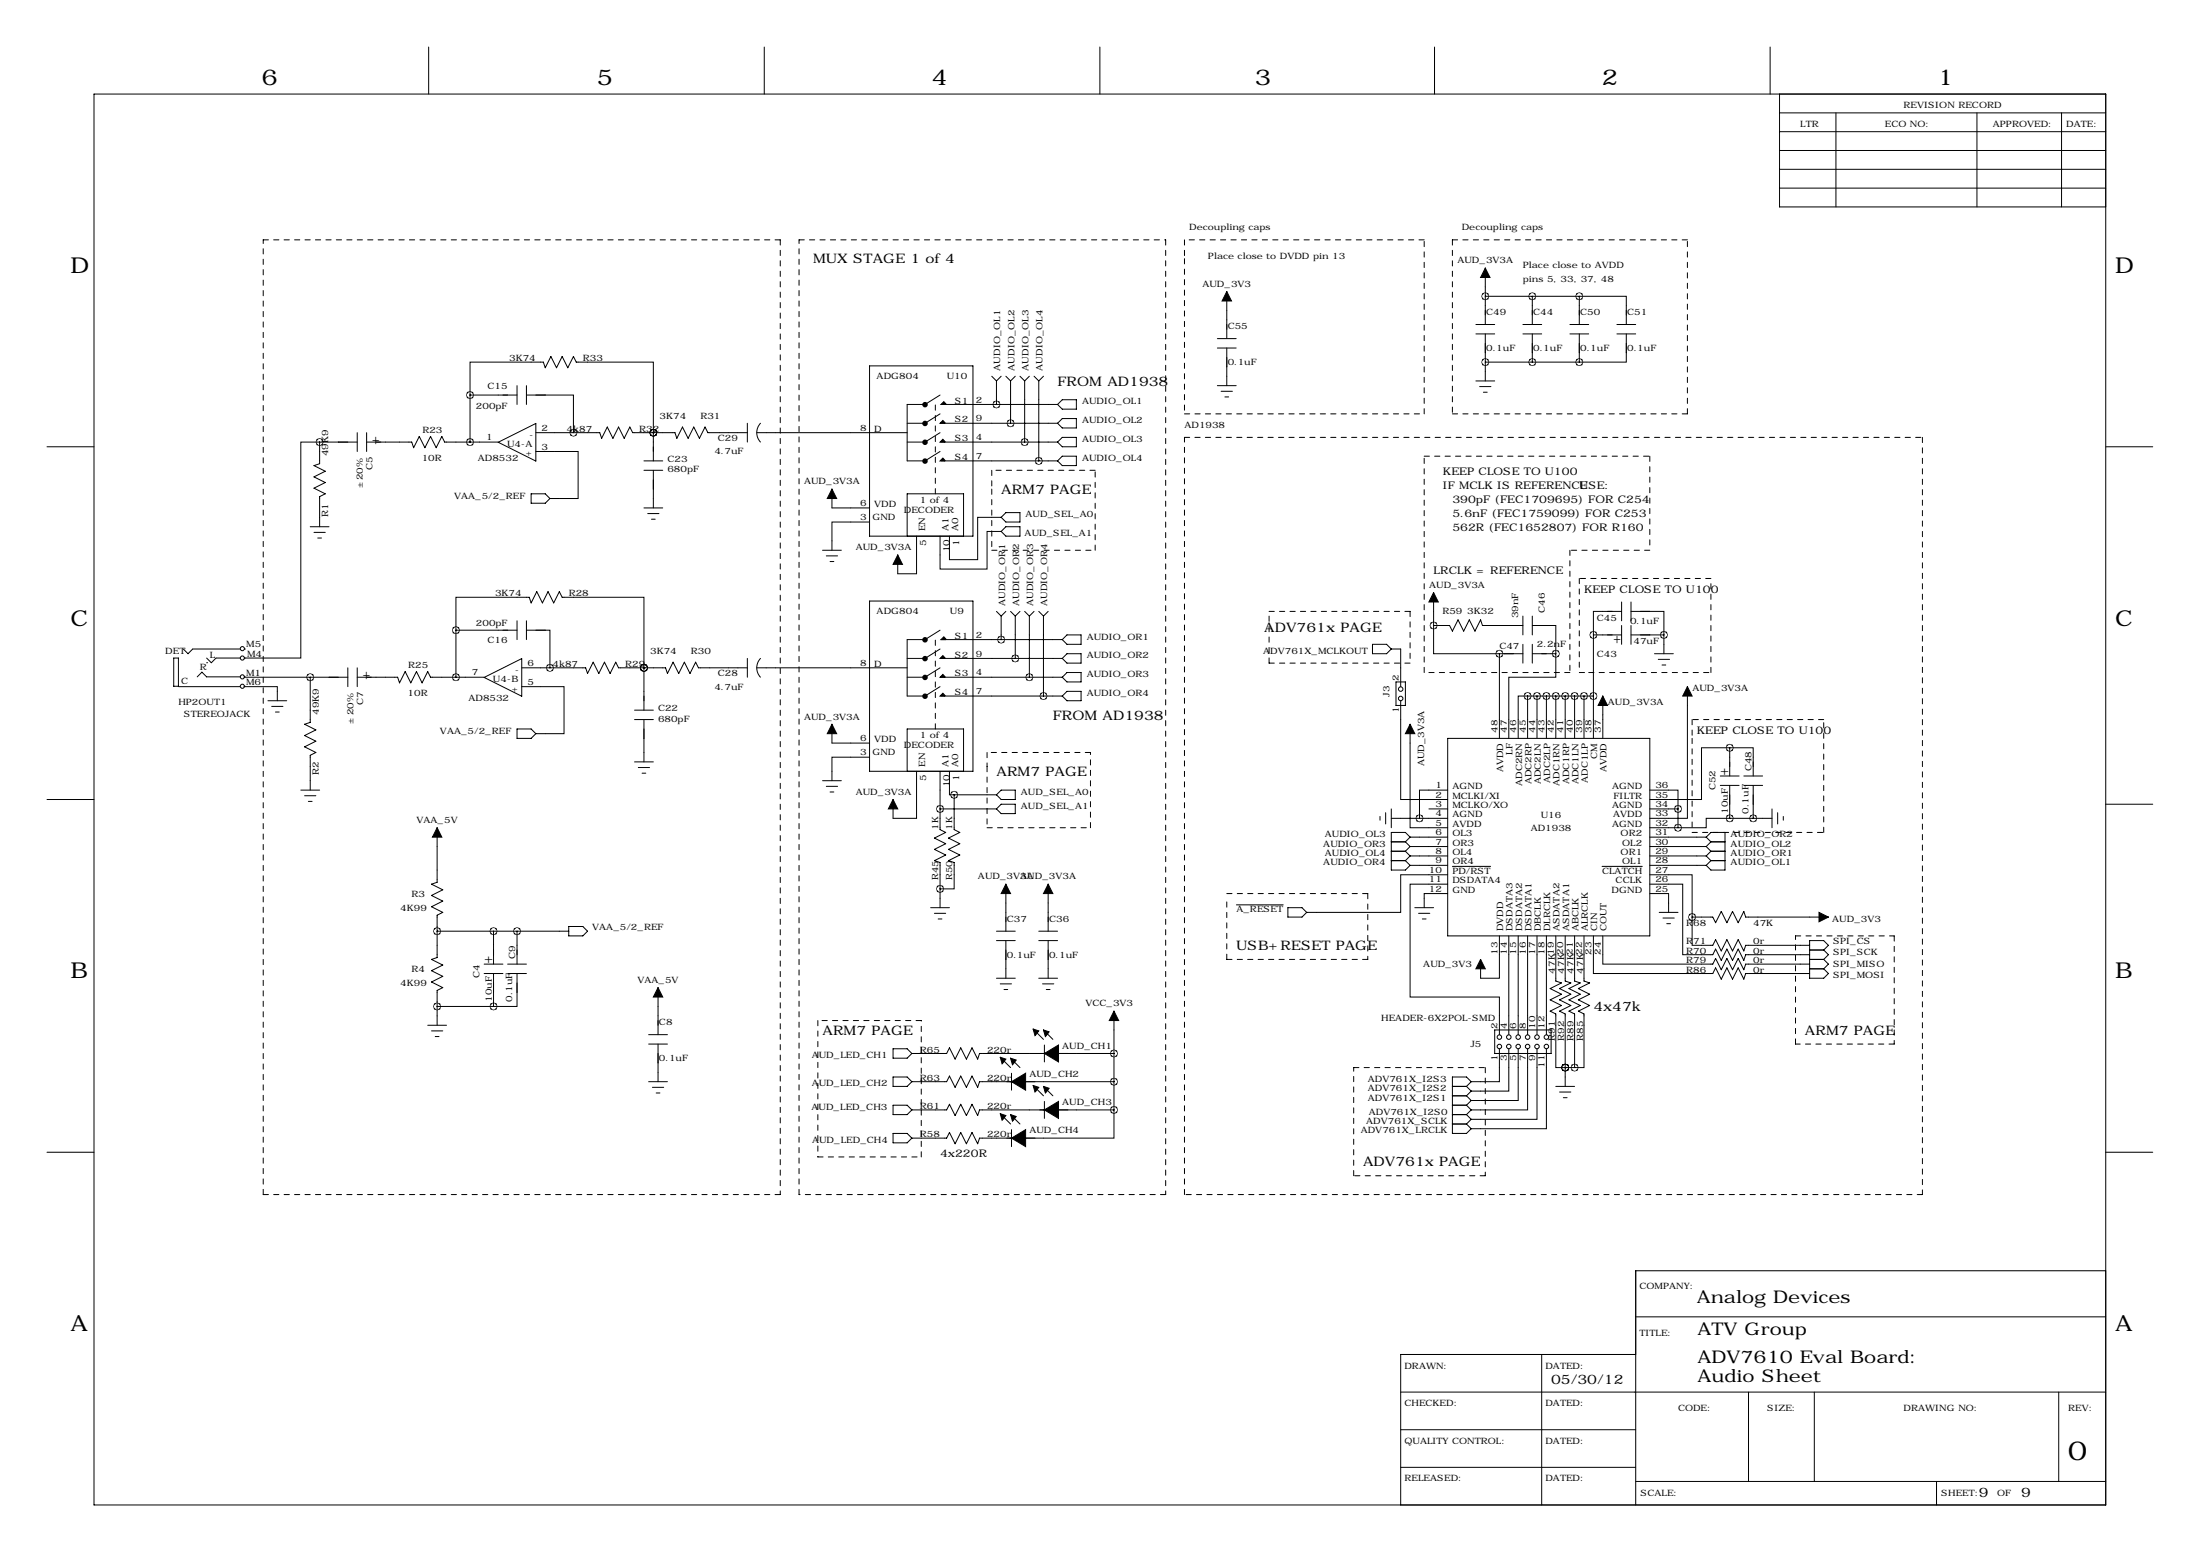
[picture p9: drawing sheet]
<svg xmlns="http://www.w3.org/2000/svg" width="594mm" height="419mm" viewBox="0 0 594 419" stroke-linecap="round" stroke-linejoin="round" font-family="sans-serif">
<g fill="none" stroke="#000" stroke-width=".27">
<path d="M115.8 12.7v12.7M206.5 12.7v12.7M297.2 12.7v12.7M387.6 12.7v12.7M478.3 12.7v12.7M25.4 25.4h543.6v381h-543.6zM480.8 25.4v30.5h88.2M480.8 30.5h88.2M480.8 35.6h88.2M496.1 30.5v25.4M534.2 30.5v25.4M557 30.5v25.4"/>
<path d="M480.8 40.6h88.2M480.8 45.7h88.2M480.8 50.8h88.2M331.5 78.7v12.7M401.3 72.4v15.2M234.9 98.8h28v46h-28zM328.9 91.4h5.1M328.9 94h5.1M331.5 94v10.1M398.8 87.6h5.1M398.8 90.2h5.1M401.3 97.8h25.4"/>
<path d="M401.3 90.2v12.7M401.3 80h25.4M411.5 87.6h5.1M411.5 90.2h5.1M414 80v7.6M414 90.2v7.6M424.2 87.6h5.1M424.2 90.2h5.1M426.7 80h12.7v7.6M426.7 80v7.6M426.7 90.2v7.6M436.9 87.6h5.1"/>
<path d="M436.9 90.2h5.1M439.4 90.2v7.6h-12.7M86.4 119.4h-5.1v58.3h-15.3M86.4 119.4h10.1M86.4 119.4v5.8l-1.6 .5 3.1 1.6-3.1 1.5 3.1 1.5-3.1 1.5 3.1 1.5-1.5 .8v8.1M96.5 116.8v5.1M99.1 119.4h12.2l.5 1.5 1.5-3 1.5 3 1.5-3 1.6 3 1.5-3 .7 1.5h14.5M99.1 116.8v5.1M127 106.7v-8.9h19.8l.5 1.5 1.5-3 1.6 3 1.5-3 1.5 3 1.5-3 .8 1.5h20.8v19M127 106.7h12.7M127 106.7v12.7M134.6 119.4l10.2-5v10.1z"/>
<path d="M139.7 104.1v5.1M142.2 106.7h12.7v10.1M142.2 104.1v5.1M144.8 116.8h17.3l.5 1.6 1.5-3.1 1.5 3.1 1.5-3.1 1.6 3.1 1.5-3.1 .7 1.5h11.5l.5 1.6 1.5-3.1 1.5 3.1 1.6-3.1 1.5 3.1 1.5-3.1 .8 1.5h10.6M176.5 116.8h.1M176.5 116.8v7.7M201.9 114.3v5.1M204.5 116.8h40.6M205.5 114.3a3.7 3.7 0 0 0 0 5.1M245.1 119.4h5.1M245.1 114.3h5.1M250.2 109.2h-5.1v15.3h5.1"/>
<path d="M254 106.7l-4.1 2.5M254 111.8l-4.1 2.5M254 116.8l-4.1 2.6M254.3 119.4h31.5M254.3 109.2h31.5M254.3 114.3h31.5M268 101.6l1.2 1.3M269.2 102.9v6.3M270.5 101.6l-1.3 1.3M271.8 101.6l1.2 1.3M273 102.9v11.4M274.3 101.6l-1.3 1.3"/>
<path d="M275.6 101.6l1.3 1.3M276.9 102.9v16.5M278.1 101.6l-1.2 1.3M279.4 101.6l1.3 1.3M280.7 102.9v21.6M281.9 101.6l-1.2 1.3M287 118.1h3.8v2.5h-3.8l-1.2-1.2zM287 107.9h3.8v2.6h-3.8l-1.2-1.3zM287 113h3.8v2.6h-3.8l-1.2-1.3zM328.9 104.1h5.1M329.9 105.7h3.1M331 107.2h1"/>
<path d="M398.8 102.9h5.1M399.8 104.4h3M400.8 105.9h1M12.7 120.6h12.7M143.5 133.3h3.8l1.3 1.3-1.3 1.3h-3.8zM144.8 121.9h11.4v12.7h-7.6M174 124.5h5.1M174 127h5.1M174 137.2h5.1M175 138.7h3.1M176.5 127v10.2M224.8 132.1v5.1h10.1"/>
<path d="M254 121.9l-4.1 2.6M254.3 124.5h31.5M270.5 139.7h-6.3v11.4h-7.7v-6.3M270.5 139.7l1.3-1.3h3.8v2.6h-3.8zM285.8 124.5l1.2-1.3h3.8v2.5h-3.8zM569 120.6h12.7M83.8 142.2h5.1M84.8 143.8h3.1M85.9 145.3h1M176 140.2h1M222.2 148.6h5.1M223.3 150.1h3"/>
<path d="M224.3 151.6h1M234.9 141h-10.1v7.6M245.1 144.8v-11.5h15.2v11.5M247.6 144.8v10.1h-5v-5M270.5 143.5h-3.8v10.2h-12.7v-8.9M270.5 143.5l1.3-1.3h3.8v2.6h-3.8zM46.9 177.7h1.3v7.6h-1.3zM49.5 175.3l1.3 1.2 1.3-1.2h12.7M55.8 179h.1M55.8 177.7l1.3 1.3 1.3-1.3h6.6M66 177.7h.1M66 175.3h.1"/>
<path d="M123.2 170.2v-8.9h19.8l.5 1.5 1.5-3 1.6 3 1.5-3 1.5 3 1.5-3 .8 1.5h22.1v19M123.2 170.2h16.5M123.2 170.2v12.7M139.7 167.6v5.1M142.2 170.2h6.4v10.1M142.2 167.6v5.1M201.9 177.8v5.1M205.5 177.8a3.7 3.7 0 0 0 0 5.1M234.9 162.3h28v46h-28zM245.1 177.8h5.1M250.2 172.7h-5.1v15.3h5.1M254 170.2l-4.1 2.5"/>
<path d="M254 175.3l-4.1 2.5M254.3 172.7h32.7M254.3 177.8h32.7M269.2 165.1l1.3 1.3M270.5 166.4v6.3M271.8 165.1l-1.3 1.3M273 165.1l1.3 1.3M274.3 166.4v11.4M275.6 165.1l-1.3 1.3M276.9 165.1l1.2 1.3M278.1 166.4v16.5M279.4 165.1l-1.3 1.3"/>
<path d="M280.7 165.1l1.2 1.3M281.9 166.4v21.6M283.2 165.1l-1.3 1.3M287 177.8l1.3-1.3h3.8v2.6h-3.8zM287 172.7l1.3-1.3h3.8v2.6h-3.8zM370.8 174h3.8l1.3 1.3-1.3 1.2h-3.8zM375.9 175.3h2.6v10.1M387.3 168.9v7.6h17.8M387.3 168.9h4.4l.7 1.5 1.6-3 1.5 3 1.5-3 1.5 3 1.5-3 .6 1.5h10.9M387.3 160v8.9M405.1 176.5v22.9M405.1 176.5h6.4"/>
<path d="M411.5 166.4v5M411.5 174v5.1M414 168.9h6.4v7.6M414 166.4v5M414 174v5.1M414 176.5h6.4M420.4 176.5v6.4h-12.7v16.5M430.5 171.4v28M430.5 171.4h7.6M438.1 165.1h-7.6v6.3M438.1 162.6v5M438.1 168.9v5.1"/>
<path d="M440.7 165.1h8.9v6.3M440.7 171.4h8.9M440.7 162.6v5M440.7 168.9v5.1M447 176.5h5.1M448.1 178.1h3M449.1 179.6h1M449.6 171.4v5.1M48.3 185.4h16.5M53.3 182.8l1.3-1.3 1.2 1.3h9.2M66 182.8h.1M66 185.3h.1"/>
<path d="M66 185.3l8.9 .1v3.8M66 182.8l17.8 .1M72.4 189.2h5.1M73.4 190.8h3.1M74.4 192.3h1M83.8 182.9h10.2M83.8 182.9v12.2l-1.5 .5 3 1.5-3 1.5 3 1.6-3 1.5 3 1.5-1.5 .8v9.4M94 180.3v5.1M96.5 182.9h10.9l.5 1.5 1.6-3 1.5 3 1.5-3 1.5 3 1.6-3 .7 1.5h14.5M96.5 180.3v5.1M130.8 182.9l10.2-5v10.1zM139.7 196.8h3.8l1.3 1.3-1.3 1.3h-3.8z"/>
<path d="M141 185.4h11.4v12.7h-7.6M141 180.3h17.2l.5 1.6 1.6-3.1 1.5 3.1 1.5-3.1 1.5 3.1 1.6-3.1 .7 1.5h12.7l.5 1.6 1.6-3.1 1.5 3.1 1.5-3.1 1.5 3.1 1.6-3.1 .7 1.5h13.2M171.4 191.8h5.1M171.4 194.3h5.1M174 180.3h.1M174 180.3v11.5M174 194.3v11.4M204.5 180.3h40.6M224.8 195.6v5.1h10.1M245.1 182.9h5.1M254 180.3l-4.1 2.6M254 185.4l-4.1 2.6"/>
<path d="M254.3 182.9h32.7M254.3 188h32.7M287 188l1.3-1.3h3.8v2.5h-3.8zM288.3 181.6h3.8v2.5h-3.8l-1.3-1.2zM377.2 184.1h2.5v6.4h-2.5zM378.5 189.2v26.7h12.7M381 195.6v27.9h10.2M391.2 199.4h54.6v53.3h-54.6zM412.7 188h-2.5v11.4M412.7 188v11.4M412.7 188h17.8M415.3 188v11.4"/>
<path d="M417.8 188v11.4M420.4 188v11.4M422.9 188v11.4M425.4 188v11.4M428 188v11.4M433.1 188v11.4M455.9 185.4v35.6h-10.1M12.7 215.9h12.7M81.3 213.4h5.1M82.3 214.9h3M83.3 216.4h1M171.4 205.7h5.1"/>
<path d="M172.5 207.3h3M173.5 208.8h1M222.2 210.8h5.1M223.3 212.3h3M224.3 213.9h1M234.9 204.5h-10.1v6.3M245.1 208.3v-11.5h15.2v11.5M247.6 208.3v12.7h-6.3v-5.1M254 218.4h15.2M254 208.3v15.7l1.5 .8-3 1.5 3 1.5-3 1.6 3 1.5-3 1.5 1.5 .5v12.2M256.5 208.3v6.3h1.3M257.8 214.6v9.4l1.5 .8-3 1.5 3 1.5-3 1.6 3 1.5-3 1.5 1.5 .5v7.1h-3.8"/>
<path d="M257.8 214.6h11.4M270.5 217.2h3.8v2.5h-3.8l-1.3-1.3zM270.5 213.4h3.8v2.5h-3.8l-1.3-1.3zM374.4 219.5v3M375.9 218.4v5.1M386.1 218.4h5.1M391.2 213.4h-7.7v7.6M445.8 213.4h7.6v5M445.8 218.4h7.6M453.4 218.4v5.1M464.8 209.5h5.1M464.8 212.1h5.1"/>
<path d="M467.4 201.9h6.3v7.6M467.4 201.9h-7.7v14h-13.9M467.4 201.9v7.6M467.4 212.1v8.9M471.2 209.5h5M471.2 212.1h5M473.7 212.1v8.9M478.8 218.4v5.1M480.3 219.5v3M569 217.2h12.7M118.1 223.5v14.8l-1.5 .5 3 1.5-3 1.5 3 1.5-3 1.6 3 1.5-1.5 .7v11.5l-1.5 .5 3 1.5-3 1.5 3 1.6-3 1.5 3 1.5-1.5 .8v9.4M271.8 238.8v12.7"/>
<path d="M283.2 238.8v12.7M372.9 220.5v1M375.9 221h15.3M375.9 227.3h3.8M375.9 229.9h3.8M375.9 232.4h3.8M379.7 227.3l1.3 1.3M379.7 229.9l1.3 1.2M379.7 232.4l1.3 1.3M381 226.1h10.2M381 228.6h10.2M381 231.1h10.2"/>
<path d="M381 233.7h10.2M381 226.1l-1.3-1.3h-3.8v10.1h3.8l1.3-1.2M381 226.1l-1.3 1.2M381 228.6l-1.3 1.3M381 231.1l-1.3 1.3M391.2 236.2h-12.7v10.2h-25.4M391.2 238.8h-10.2v30.4h24.1v10.2M392.4 234h10.4M432.9 234h10.8M445.8 236.2h11.4v11.4M445.8 238.8h8.9v19h8.1l.7-1.5 1.6 3 1.5-3 1.5 3 1.5-3 1.6 3 .5-1.5h17.2M445.8 223.5h7.6"/>
<path d="M445.8 226.1h15.2M445.8 228.6h15.2M445.8 231.1h15.2M445.8 233.7h15.2M461 226.1l1.3 1.2M461 226.1l1.3-1.3h3.8v10.1h-3.8l-1.3-1.2M461 228.6l1.3 1.3M461 231.1l1.3 1.3M462.3 227.3h3.8M462.3 229.9h3.8M462.3 227.3l-1.3 1.3M462.3 232.4h3.8"/>
<path d="M462.3 229.9l-1.3 1.2M462.3 232.4l-1.3 1.3M467.4 221h-6.4v2.5h-7.6M467.4 221h11.4M481.8 220.5v1M118.1 251.5h35.6M133.3 251.5v8.9M139.7 251.5v8.9M153.7 250.2h3.8l1.2 1.3-1.2 1.2h-3.8zM251.5 245.1h5M252.5 246.6h3M253.5 248.2h1"/>
<path d="M269.2 251.5h5.1M269.2 254h5.1M271.8 254v10.2M280.7 251.5h5.1M280.7 254h5.1M283.2 254v10.2M334.1 244.3h12.6M348 245.1h3.8l1.3 1.3-1.3 1.2h-3.8zM382.3 245.1h5M383.3 246.6h3M384.3 248.2h1M391.2 241.3h-6.4v3.8"/>
<path d="M405.1 252.7v11.5h-5.1v-5.1M407.7 252.7v26.7M410.2 252.7v26.7M412.7 252.7v26.7M415.3 252.7v26.7M417.8 252.7v26.7M420.4 252.7v12.2l1.5 .5-3.1 1.6 3.1 1.5-3.1 1.5 3.1 1.5-3.1 1.5 1.6 .8v14.5h2.5M422.9 252.7v12.2l1.5 .5-3 1.6 3 1.5-3 1.5 3 1.5-3 1.5 1.5 .8v19.6M425.4 252.7v12.2l1.6 .5-3.1 1.6 3.1 1.5-3.1 1.5 3.1 1.5-3.1 1.5 1.5 .8v14.5M428 252.7v12.2l1.5 .5-3 1.6 3 1.5-3 1.5 3 1.5-3 1.5 1.5 .8v14.5h-2.6M430.5 252.7v10.2h32.3l.7-1.5 1.6 3 1.5-3 1.5 3 1.5-3 1.6 3 .5-1.5h17.2M433.1 252.7v7.7h29.7l.7-1.6 1.6 3.1 1.5-3.1 1.5 3.1 1.5-3.1 1.6 3.1 .5-1.5h17.2"/>
<path d="M445.8 241.3h5v5.1M448.3 246.4h5.1M449.3 247.9h3.1M450.3 249.4h1.1M457.2 247.6v7.7h5.6l.7-1.6 1.6 3.1 1.5-3.1 1.5 3.1 1.5-3.1 1.6 3.1 .5-1.5h17.2M457.2 247.6h5.6l.7 1.6 1.6-3.1 1.5 3.1 1.5-3.1 1.5 3.1 1.6-3.1 .5 1.5h22.3M488.9 259.1h3.9M488.9 256.5h3.9M492.8 256.5l1.2-1.2-1.2-1.3h-3.9v10.2h3.9l1.2-1.3-1.2-1.3M492.8 259.1l1.2 1.3-1.2 1.2M492.8 256.5l1.2 1.3-1.2 1.3M115.6 276.9h5"/>
<path d="M116.6 278.4h3M117.6 279.9h1M118.1 271.8h15.2M130.8 262.9h5.1M130.8 260.4h5.1M133.3 262.9v8.9M137.2 262.9h5M137.2 260.4h5M139.7 262.9v8.9h-6.4M175.3 279.4h5M177.8 266.7v12.7M269.2 264.2h5.1"/>
<path d="M270.3 265.7h3M271.3 267.2h1M279.4 278.1l2.5 2.6M280.7 264.2h5.1M281.7 265.7h3M281.9 278.1l2.6 2.6M282.7 267.2h1M301 273v26.7M403.9 278.1h15.2v6.4h-15.2zM488.9 261.6h3.9M175.3 292.1h5M175.3 281.9h5"/>
<path d="M176.3 293.6h3M177.3 295.1h1M177.8 281.9v10.2M241.3 298.4h3.8l1.3 1.3-1.3 1.3h-3.8zM241.3 290.8h3.8l1.3 1.3-1.3 1.3h-3.8zM241.3 283.2h3.8l1.3 1.3-1.3 1.3h-3.8zM246.4 284.5h9.4l.7-1.5 1.6 3 1.5-3 1.5 3 1.5-3 1.6 3 .5-1.5h36.3M246.4 292.1h9.4l.7-1.5 1.6 3 1.5-3 1.5 3 1.5-3 1.6 3 .5-1.5h36.3M246.4 299.7h9.4l.7-1.5 1.6 3 1.5-3 1.5 3 1.5-3 1.6 3 .5-1.5h36.3M270.5 285.8l2.5 2.5M273 285.8l2.6 2.5M273.3 289.8v4.6"/>
<path d="M279.4 293.4l2.5 2.5M281.9 293.4l2.6 2.5M282.2 282.2v4.6M282.2 297.4v4.6M301 299.7v7.6h-36.3l-.5 1.6-1.6-3.1-1.5 3.1-1.5-3.1-1.5 3.1-1.6-3.1-.7 1.5h-9.4M392.4 298.4h3.8M392.4 293.4h3.8M392.4 295.9h3.8M396.2 298.4l1.3 1.3M396.2 295.9l1.3 1.3M396.2 293.4l1.3 1.2M397.5 299.7l-1.3 1.3"/>
<path d="M397.5 292.1l-1.3-1.3h-3.8v15.3h3.8l1.3-1.3M397.5 292.1l-1.3 1.3M397.5 294.6l-1.3 1.3M397.5 297.2l-1.3 1.2M405.1 283.2v8.9h-7.6M407.7 283.2v11.4h-10.2M410.2 283.2v14h-12.7M412.7 283.2v16.5h-15.2M415.3 283.2v19.1h-17.8M417.8 283.2v21.6h-20.3M420.4 293.4h5M421.4 294.9h3"/>
<path d="M422.4 296.4h1M422.9 288.3h.1M422.9 288.3h2.5M12.7 311.1h12.7M241.3 306.1h3.8l1.3 1.2-1.3 1.3h-3.8zM270.5 301l2.5 2.5M273 301l2.6 2.5M273.3 305.1v4.5M392.4 301h3.8M392.4 303.5h3.8M396.2 301l1.3 1.3M396.2 303.5l1.3 1.3"/>
<path d="M397.5 302.3l-1.3 1.2M569 311.1h12.7M442 355.6h127M569 343.2h-127v63.2M378.5 375.9h190.5M416.6 365.8v40.6M442 365.8h-63.5v40.6M472.4 375.9v24.1M490.2 375.9v24.1M556.3 375.9v24.1M378.5 386.1h63.5M378.5 396.2h63.5"/>
<path d="M442 400h127M523.2 400v6.4"/>
<circle cx="65.5" cy="175.2" r=".56"/>
<circle cx="65.5" cy="177.7" r=".56"/>
<circle cx="65.5" cy="182.8" r=".56"/>
<circle cx="65.5" cy="185.3" r=".56"/>
<circle cx="378.5" cy="188.6" r=".61"/>
<circle cx="378.5" cy="186.1" r=".61"/>
<circle cx="405.1" cy="282.6" r=".61"/>
<circle cx="405.1" cy="280.1" r=".61"/>
<circle cx="407.7" cy="282.6" r=".61"/>
<circle cx="407.7" cy="280.1" r=".61"/>
<circle cx="410.2" cy="282.6" r=".61"/>
<circle cx="410.2" cy="280.1" r=".61"/>
<circle cx="412.7" cy="282.6" r=".61"/>
<circle cx="412.7" cy="280.1" r=".61"/>
<circle cx="415.3" cy="282.6" r=".61"/>
<circle cx="415.3" cy="280.1" r=".61"/>
<circle cx="417.8" cy="282.6" r=".61"/>
<circle cx="417.8" cy="280.1" r=".61"/>
</g>
<g fill="none" stroke="#000" stroke-width=".27" stroke-dasharray="1.4 1.4">
<path d="M71.1 64.8h139.7M210.8 64.8v257.8M215.9 64.8h99.1M315 64.8v257.8M320 69.9v41.9M320 64.8v5.1M384.8 64.8h-64.8M392.4 64.8v47M455.9 64.8h-63.5M320 111.8h64.8M320 118.1h199.4M384.8 111.8v-47"/>
<path d="M392.4 111.8h63.5M455.9 111.8v-47M519.4 118.1v204.5M252.7 133.3v-24.1M268 132.1v16.5M268 127v5.1M295.9 127h-27.9M384.8 123.2h61M445.8 123.2v25.4M268 148.6h27.9M295.9 148.6v-21.6M424.2 148.6v33"/>
<path d="M426.7 156.2v25.4M445.8 148.6h-21.6M462.3 156.2h-35.6M342.9 179.1v-14M342.9 165.1h38.1M381 179.1h-38.1M381 165.1v14M252.7 196.8v-24.1M384.8 181.6v-58.4M424.2 181.6h-39.4M426.7 181.6h2.6M429.3 181.6h33"/>
<path d="M457.2 199.4v25.4M457.2 194.3v5.1M462.3 181.6v-25.4M492.8 194.3h-35.6M266.7 207v16.5M266.7 203.2v3.8M294.6 203.2h-27.9M266.7 223.5h27.9M294.6 223.5v-20.3M457.2 224.8h35.6M492.8 224.8v-30.5M331.5 241.3h38.1"/>
<path d="M331.5 259.1v-16.5M369.6 241.3v17.8M369.6 259.1h-38.1M485.1 252.7h26.7M511.8 252.7v29.2M221 275.6v36.8M248.9 275.6h-27.9M365.8 288.3h35.5M401.3 288.3v29.2M485.1 281.9v-29.2M511.8 281.9h-26.7M221 312.4h27.9"/>
<path d="M248.9 312.4v-36.8M365.8 317.5v-29.2M401.3 317.5h-35.5M71.1 322.6v-257.8M210.8 322.6h-139.7M215.9 322.6v-257.8M315 322.6h-99.1M320 322.6v-204.5M519.4 322.6h-199.4"/>
</g>
<g fill="none" stroke="#000" stroke-width=".76">
<circle cx="249.9" cy="114.4" r=".36"/>
<circle cx="249.9" cy="109.3" r=".36"/>
<circle cx="249.9" cy="119.4" r=".36"/>
<circle cx="249.9" cy="124.5" r=".36"/>
<circle cx="249.9" cy="177.9" r=".36"/>
<circle cx="249.9" cy="172.8" r=".36"/>
<circle cx="249.9" cy="188" r=".36"/>
<circle cx="249.9" cy="182.9" r=".36"/>
</g>
<g fill="#000" stroke="#000" stroke-width=".27">
<path d="M331.5 78.7l1.2 2.6h-2.5zM401.3 72.4l1.3 2.5h-2.6zM254 114.3l.8-.8 .6 .7zM254.8 118.6l.6 .7-1.4 .1zM254.3 109.2l.7-.7 .6 .6zM224.8 132.1l1.3 2.5h-2.6zM254 124.5l.8-.8 .6 .7zM242.6 149.9l1.2 2.5h-2.5zM254 177.8l.8-.8 .6 .7zM254.3 172.7l.7-.7 .6 .6zM387.3 160l1.3 2.6h-2.5zM224.8 195.6l1.3 2.5h-2.6z"/>
<path d="M254.8 182.1l.6 .7-1.4 .1zM254 188l.8-.8 .6 .7zM381 195.6l1.3 2.5h-2.6zM433.1 188l1.2 2.5h-2.5zM455.9 185.4l1.3 2.6h-2.5zM241.3 215.9l1.3 2.5h-2.6zM118.1 223.5l1.3 2.6h-2.6zM271.8 238.8l1.2 2.5h-2.5zM283.2 238.8l1.3 2.5h-2.6zM400 259.1l1.3 2.5h-2.5zM491.5 246.4l2.5 1.2-2.5 1.3zM177.8 266.7l1.3 2.5h-2.6z"/>
<path d="M279.1 277.9l1.6 .5-1 1.3zM281.9 278.1l1.6 .5-1.1 1.3zM301 273l1.3 2.6h-2.6zM270.3 285.5l1.5 .5-1 1.3zM273 285.8l1.6 .5-1 1.2zM273.3 292.1h3.8v2.3zM273.3 292.1l3.8-2.3v2.3zM279.1 293.1l1.6 .5-1 1.3zM281.9 293.4l1.6 .5-1.1 1.2zM282.2 284.5h3.8v2.3zM282.2 284.5l3.8-2.3v2.3zM282.2 299.7h3.8v2.3z"/>
<path d="M282.2 299.7l3.8-2.3v2.3zM270.3 300.7l1.5 .5-1 1.3zM273 301l1.6 .5-1 1.3zM273.3 307.3h3.8v2.3zM273.3 307.3l3.8-2.2v2.2z"/>
</g>
<path d="M126.9 119.4a.1 .1 0 0 0 .2 0 .1 .1 0 0 0-.2 0zM86.3 119.4a.07 .07 0 0 0 .1 0 .07 .07 0 0 0-.1 0zM83.8 182.9a.07 .07 0 0 0 .1 0 .07 .07 0 0 0-.1 0zM383.5 221a.07 .07 0 0 0 .1 0 .07 .07 0 0 0-.1 0zM425.4 188a.07 .07 0 0 0 .1 0 .07 .07 0 0 0-.1 0zM422.8 188a.1 .1 0 0 0 .2 0 .1 .1 0 0 0-.2 0zM420.3 188a.07 .07 0 0 0 .1 0 .07 .07 0 0 0-.1 0zM417.8 188a.07 .07 0 0 0 .1 0 .07 .07 0 0 0-.1 0zM415.2 188a.1 .1 0 0 0 .2 0 .1 .1 0 0 0-.2 0zM412.7 188a.07 .07 0 0 0 .1 0 .07 .07 0 0 0-.1 0zM422.8 288.3a.1 .1 0 0 0 .2 0 .1 .1 0 0 0-.2 0zM425.4 288.3a.07 .07 0 0 0 .1 0 .07 .07 0 0 0-.1 0zM422.8 288.3a.1 .1 0 0 0 .2 0 .1 .1 0 0 0-.2 0zM457.1 247.6a.1 .1 0 0 0 .2 0 .1 .1 0 0 0-.2 0zM467.3 201.9a.07 .07 0 0 0 .1 0 .07 .07 0 0 0-.1 0zM453.3 218.4a.1 .1 0 0 0 .2 0 .1 .1 0 0 0-.2 0zM453.3 223.5a.1 .1 0 0 0 .2 0 .1 .1 0 0 0-.2 0zM467.3 221a.07 .07 0 0 0 .1 0 .07 .07 0 0 0-.1 0zM473.6 221a.1 .1 0 0 0 .2 0 .1 .1 0 0 0-.2 0zM449.5 171.4a.07 .07 0 0 0 .1 0 .07 .07 0 0 0-.1 0zM430.5 171.4a.07 .07 0 0 0 .1 0 .07 .07 0 0 0-.1 0zM420.3 176.5a.07 .07 0 0 0 .1 0 .07 .07 0 0 0-.1 0zM387.3 168.9a.07 .07 0 0 0 .1 0 .07 .07 0 0 0-.1 0zM405.1 176.5a.07 .07 0 0 0 .1 0 .07 .07 0 0 0-.1 0zM427.9 188a.1 .1 0 0 0 .2 0 .1 .1 0 0 0-.2 0zM430.5 188a.07 .07 0 0 0 .1 0 .07 .07 0 0 0-.1 0zM176.5 116.8a.07 .07 0 0 0 .1 0 .07 .07 0 0 0-.1 0zM154.9 116.8a.07 .07 0 0 0 .1 0 .07 .07 0 0 0-.1 0zM126.9 106.7a.1 .1 0 0 0 .2 0 .1 .1 0 0 0-.2 0zM118 271.8a.1 .1 0 0 0 .2 0 .1 .1 0 0 0-.2 0zM133.3 271.8a.07 .07 0 0 0 .1 0 .07 .07 0 0 0-.1 0zM118 251.5a.1 .1 0 0 0 .2 0 .1 .1 0 0 0-.2 0zM133.3 251.5a.07 .07 0 0 0 .1 0 .07 .07 0 0 0-.1 0zM139.6 251.5a.1 .1 0 0 0 .2 0 .1 .1 0 0 0-.2 0zM123.1 182.9a.1 .1 0 0 0 .2 0 .1 .1 0 0 0-.2 0zM173.9 180.3a.1 .1 0 0 0 .2 0 .1 .1 0 0 0-.2 0zM148.5 180.3a.1 .1 0 0 0 .2 0 .1 .1 0 0 0-.2 0zM123.1 170.2a.1 .1 0 0 0 .2 0 .1 .1 0 0 0-.2 0zM173.9 180.3a.1 .1 0 0 0 .2 0 .1 .1 0 0 0-.2 0zM401.3 80a.07 .07 0 0 0 .1 0 .07 .07 0 0 0-.1 0zM426.7 80a.07 .07 0 0 0 .1 0 .07 .07 0 0 0-.1 0zM414 80a.07 .07 0 0 0 .1 0 .07 .07 0 0 0-.1 0zM426.7 97.8a.07 .07 0 0 0 .1 0 .07 .07 0 0 0-.1 0zM414 97.8a.07 .07 0 0 0 .1 0 .07 .07 0 0 0-.1 0zM401.3 97.8a.07 .07 0 0 0 .1 0 .07 .07 0 0 0-.1 0zM176.5 116.8a.07 .07 0 0 0 .1 0 .07 .07 0 0 0-.1 0zM253.9 218.4a.1 .1 0 0 0 .2 0 .1 .1 0 0 0-.2 0zM257.7 214.6a.1 .1 0 0 0 .2 0 .1 .1 0 0 0-.2 0zM253.9 240a.1 .1 0 0 0 .2 0 .1 .1 0 0 0-.2 0zM300.9 299.7a.1 .1 0 0 0 .2 0 .1 .1 0 0 0-.2 0zM300.9 292.1a.1 .1 0 0 0 .2 0 .1 .1 0 0 0-.2 0zM300.9 284.5a.1 .1 0 0 0 .2 0 .1 .1 0 0 0-.2 0zM270.4 172.7a.1 .1 0 0 0 .2 0 .1 .1 0 0 0-.2 0zM274.3 177.8a.07 .07 0 0 0 .1 0 .07 .07 0 0 0-.1 0zM278.1 182.9a.07 .07 0 0 0 .1 0 .07 .07 0 0 0-.1 0zM281.9 188a.07 .07 0 0 0 .1 0 .07 .07 0 0 0-.1 0zM269.2 109.2a.07 .07 0 0 0 .1 0 .07 .07 0 0 0-.1 0zM273 114.3a.07 .07 0 0 0 .1 0 .07 .07 0 0 0-.1 0zM276.8 119.4a.07 .07 0 0 0 .1 0 .07 .07 0 0 0-.1 0zM280.6 124.5a.07 .07 0 0 0 .1 0 .07 .07 0 0 0-.1 0z" fill="#000" stroke="#000" stroke-width="1.9"/>
<text font-size="7.1" x="558.7" y="394.3">0</text>
<g font-size="5.9">
<text x="70.6" y="22.9">6</text>
<text x="161.3" y="22.9">5</text>
<text x="251.7" y="22.9">4</text>
<text x="339.1" y="22.9">3</text>
<text x="432.8" y="22.9">2</text>
<text x="523.5" y="22.9">1</text>
<text x="19" y="73.7">D</text>
<text x="571.5" y="73.7">D</text>
<text x="19" y="168.9">C</text>
<text x="571.5" y="168.9">C</text>
<text x="19" y="264.2">B</text>
<text x="571.5" y="264.2">B</text>
<text x="19" y="359.4">A</text>
<text x="571.5" y="359.4">A</text>
</g>
<g font-size="4.7">
<text x="458.5" y="351.8">Analog Devices</text>
<text x="458.6" y="360.5">ATV Group</text>
<text x="458.6" y="368.1">ADV7610 Eval Board:</text>
<text x="458.6" y="373.2">Audio Sheet</text>
</g>
<g font-size="3.6">
<text x="219.7" y="71.1">MUX STAGE 1 of 4</text>
<text x="285.8" y="104.1">FROM AD1938</text>
<text x="102.4" y="120.1" transform="rotate(-90 102.4 120.1)">+</text>
<text x="270.5" y="133.4">ARM7 PAGE</text>
<text x="341.6" y="170.8">ADV761x PAGE</text>
<text x="437.9" y="174" transform="rotate(-90 437.9 174)">+</text>
<text x="99.9" y="183.6" transform="rotate(-90 99.9 183.6)">+</text>
<text x="284.5" y="194.3">FROM AD1938</text>
<text x="269.2" y="209.5">ARM7 PAGE</text>
<text x="464.8" y="209.3">+</text>
<text x="334" y="256.5">USB+RESET PAGE</text>
<text x="130.8" y="260.1">+</text>
<text x="430.5" y="273">4x47k</text>
<text x="222.3" y="279.4">ARM7 PAGE</text>
<text x="487.7" y="279.4">ARM7 PAGE</text>
<text x="368.3" y="315">ADV761x PAGE</text>
<text x="419.1" y="373.7">05/30/12</text>
<text x="534.7" y="404.1">9</text>
<text x="546.1" y="404.1">9</text>
</g>
<g font-size="2.8">
<text x="389.9" y="128.3">KEEP CLOSE TO U100</text>
<text x="389.9" y="132.1">IF MCLK IS REFERENCE</text>
<text x="392.4" y="135.9">390pF (FEC1709695) FOR C254</text>
<text x="426.7" y="132.1">USE:</text>
<text x="392.4" y="139.7">5.6nF (FEC1759099) FOR C253</text>
<text x="392.4" y="143.5">562R (FEC1652807) FOR R160</text>
<text x="387.4" y="154.9">LRCLK = REFERENCE</text>
<text x="428" y="160">KEEP CLOSE TO U100</text>
<text x="458.5" y="198.1">KEEP CLOSE TO U100</text>
<text x="254" y="312.4">4x220R</text>
</g>
<g font-size="2.4">
<text x="514.4" y="29.2">REVISION RECORD</text>
<text x="486.4" y="34.3">LTR</text>
<text x="509.3" y="34.3">ECO NO:</text>
<text x="538.5" y="34.3">APPROVED:</text>
<text x="558.3" y="34.3">DATE:</text>
<text x="321.3" y="62.2">Decoupling caps</text>
<text x="395" y="62.2">Decoupling caps</text>
<text x="326.4" y="69.9">Place close to DVDD pin 13</text>
<text x="393.8" y="71.1">AUD_3V3A</text>
<text x="324.9" y="77.5">AUD_3V3</text>
<text x="411.5" y="72.4">Place close to AVDD</text>
<text x="411.5" y="76.2">pins 5, 33, 37, 48</text>
<text x="331.7" y="88.9">C55</text>
<text x="401.6" y="85.1">C49</text>
<text x="414.3" y="85.1">C44</text>
<text x="427" y="85.1">C50</text>
<text x="439.7" y="85.1">C51</text>
<text x="401.6" y="94.8">0.1uF</text>
<text x="414.3" y="94.8">0.1uF</text>
<text x="427" y="94.8">0.1uF</text>
<text x="439.7" y="94.8">0.1uF</text>
<text x="137.6" y="97.5">3K74</text>
<text x="157.5" y="97.5">R33</text>
<text x="270.3" y="100.1" transform="rotate(-90 270.3 100.1)">AUDIO_OL1</text>
<text x="274.1" y="100.1" transform="rotate(-90 274.1 100.1)">AUDIO_OL2</text>
<text x="277.9" y="100.1" transform="rotate(-90 277.9 100.1)">AUDIO_OL3</text>
<text x="281.7" y="100.1" transform="rotate(-90 281.7 100.1)">AUDIO_OL4</text>
<text x="331.7" y="98.6">0.1uF</text>
<text x="131.7" y="104.9">C15</text>
<text x="236.9" y="102.4">ADG804</text>
<text x="255.8" y="102.4">U10</text>
<text x="128.6" y="110.5">200pF</text>
<text x="178.2" y="113">3K74</text>
<text x="189.2" y="113">R31</text>
<text x="258" y="109">S1</text>
<text x="263.7" y="108.7">2</text>
<text x="263.7" y="113.8">9</text>
<text x="292.4" y="109.2">AUDIO_OL1</text>
<text x="114.1" y="116.8">R23</text>
<text x="131.3" y="118.9">1</text>
<text x="143" y="118.2">-</text>
<text x="146.3" y="116.3">2</text>
<text x="153.1" y="116.6">4k87</text>
<text x="172.7" y="116.6">R32</text>
<text x="194" y="119.2">C29</text>
<text x="232.4" y="116.3">8</text>
<text x="236.2" y="116.6">D</text>
<text x="258" y="119.1">S3</text>
<text x="258" y="114.1">S2</text>
<text x="263.7" y="118.9">4</text>
<text x="292.4" y="114.3">AUDIO_OL2</text>
<text x="292.4" y="119.4">AUDIO_OL3</text>
<text x="320" y="115.6">AD1938</text>
<text x="88.7" y="123.2" transform="rotate(-90 88.7 123.2)">49K9</text>
<text x="113.9" y="124.5">10R</text>
<text x="129.1" y="124.5">AD8532</text>
<text x="137" y="120.7">U4-A</text>
<text x="142.1" y="123.2">+</text>
<text x="146.3" y="121.4">3</text>
<text x="180.3" y="124.7">C23</text>
<text x="193" y="122.7">4.7uF</text>
<text x="258" y="124.2">S4</text>
<text x="263.7" y="124">7</text>
<text x="292.4" y="124.5">AUDIO_OL4</text>
<text x="98" y="131.9" transform="rotate(-90 98 131.9)">±20%</text>
<text x="100.6" y="126.9" transform="rotate(-90 100.6 126.9)">C5</text>
<text x="180.3" y="127.6">680pF</text>
<text x="217.3" y="130.8">AUD_3V3A</text>
<text x="122.7" y="134.6">VAA_5/2_REF</text>
<text x="232.4" y="136.7">6</text>
<text x="236.2" y="136.9">VDD</text>
<text x="248.5" y="135.9">1 of 4</text>
<text x="88.7" y="139.6" transform="rotate(-90 88.7 139.6)">R1</text>
<text x="232.4" y="140.5">3</text>
<text x="235.7" y="140.5">GND</text>
<text x="244.2" y="138.4">DECODER</text>
<text x="250" y="143.5" transform="rotate(-90 250 143.5)">EN</text>
<text x="256.3" y="143.5" transform="rotate(-90 256.3 143.5)">A1</text>
<text x="258.8" y="143.5" transform="rotate(-90 258.8 143.5)">A0</text>
<text x="277.1" y="139.7">AUD_SEL_A0</text>
<text x="231.2" y="148.6">AUD_3V3A</text>
<text x="250.2" y="147.3" transform="rotate(-90 250.2 147.3)">5</text>
<text x="256.6" y="149.1" transform="rotate(-90 256.6 149.1)">10</text>
<text x="259.1" y="147.3" transform="rotate(-90 259.1 147.3)">1</text>
<text x="276.9" y="144.8">AUD_SEL_A1</text>
<text x="133.8" y="161">3K74</text>
<text x="153.7" y="161">R28</text>
<text x="386.2" y="158.8">AUD_3V3A</text>
<text x="236.9" y="165.9">ADG804</text>
<text x="256.7" y="165.9">U9</text>
<text x="271.5" y="163.6" transform="rotate(-90 271.5 163.6)">AUDIO_OR1</text>
<text x="275.4" y="163.6" transform="rotate(-90 275.4 163.6)">AUDIO_OR2</text>
<text x="279.2" y="163.6" transform="rotate(-90 279.2 163.6)">AUDIO_OR3</text>
<text x="283" y="163.6" transform="rotate(-90 283 163.6)">AUDIO_OR4</text>
<text x="389.7" y="165.9">R59</text>
<text x="396.5" y="165.9">3K32</text>
<text x="410.2" y="166.9" transform="rotate(-90 410.2 166.9)">39nF</text>
<text x="417.4" y="165.5" transform="rotate(-90 417.4 165.5)">C46</text>
<text x="431.4" y="167.6">C45</text>
<text x="128.6" y="168.9">200pF</text>
<text x="131.7" y="173.5">C16</text>
<text x="258" y="172.5">S1</text>
<text x="263.7" y="172.2">2</text>
<text x="293.6" y="172.7">AUDIO_OR1</text>
<text x="440.4" y="168.4">0.1uF</text>
<text x="441.4" y="174">47uF</text>
<text x="44.7" y="176.6">DET</text>
<text x="56.7" y="177.8">L</text>
<text x="66.5" y="174.8">M5</text>
<text x="66.8" y="177.4">M4</text>
<text x="142.5" y="179.8">6</text>
<text x="175.7" y="176.5">3K74</text>
<text x="186.7" y="176.5">R30</text>
<text x="232.4" y="179.8">8</text>
<text x="258" y="177.6">S2</text>
<text x="263.7" y="177.3">9</text>
<text x="293.6" y="177.8">AUDIO_OR2</text>
<text x="341.3" y="176.5">ADV761X_MCLKOUT</text>
<text x="405.1" y="175.3">C47</text>
<text x="415.3" y="174.8">2.2nF</text>
<text x="431.4" y="177.3">C43</text>
<text x="48.9" y="184.7">C</text>
<text x="54" y="180.8">R</text>
<text x="66.5" y="182.5">M1</text>
<text x="66.5" y="185.1">M6</text>
<text x="110.3" y="180.3">R25</text>
<text x="127.5" y="182.4">7</text>
<text x="133.2" y="184.2">U4-B</text>
<text x="139.2" y="181.7">-</text>
<text x="142.5" y="184.9">5</text>
<text x="149.3" y="180.1">4k87</text>
<text x="168.9" y="180.1">R29</text>
<text x="194" y="182.7">C28</text>
<text x="236.2" y="180.1">D</text>
<text x="258" y="182.6">S3</text>
<text x="263.7" y="182.4">4</text>
<text x="293.6" y="182.9">AUDIO_OR3</text>
<text x="378" y="183.9" transform="rotate(-90 378 183.9)">2</text>
<text x="48.2" y="190.4">HP2OUT1</text>
<text x="98.1" y="190.4" transform="rotate(-90 98.1 190.4)">C7</text>
<text x="110.1" y="188">10R</text>
<text x="126.6" y="189.2">AD8532</text>
<text x="138.3" y="186.7">+</text>
<text x="193" y="186.2">4.7uF</text>
<text x="258" y="187.7">S4</text>
<text x="263.7" y="187.5">7</text>
<text x="293.6" y="188">AUDIO_OR4</text>
<text x="375.5" y="188.2" transform="rotate(-90 375.5 188.2)">J3</text>
<text x="434.4" y="190.5">AUD_3V3A</text>
<text x="457.3" y="186.7">AUD_3V3A</text>
<text x="49.6" y="193.7">STEREOJACK</text>
<text x="86.2" y="193" transform="rotate(-90 86.2 193)">49K9</text>
<text x="95.5" y="195.4" transform="rotate(-90 95.5 195.4)">±20%</text>
<text x="177.8" y="192">C22</text>
<text x="177.8" y="194.9">680pF</text>
<text x="217.3" y="194.3">AUD_3V3A</text>
<text x="378" y="192.5" transform="rotate(-90 378 192.5)">1</text>
<text x="404.6" y="197.9" transform="rotate(-90 404.6 197.9)">48</text>
<text x="407.2" y="197.9" transform="rotate(-90 407.2 197.9)">47</text>
<text x="409.7" y="197.9" transform="rotate(-90 409.7 197.9)">46</text>
<text x="412.2" y="197.9" transform="rotate(-90 412.2 197.9)">45</text>
<text x="414.8" y="197.9" transform="rotate(-90 414.8 197.9)">44</text>
<text x="417.3" y="197.9" transform="rotate(-90 417.3 197.9)">43</text>
<text x="419.9" y="197.9" transform="rotate(-90 419.9 197.9)">42</text>
<text x="422.4" y="197.9" transform="rotate(-90 422.4 197.9)">41</text>
<text x="424.9" y="197.9" transform="rotate(-90 424.9 197.9)">40</text>
<text x="427.5" y="197.9" transform="rotate(-90 427.5 197.9)">39</text>
<text x="430" y="197.9" transform="rotate(-90 430 197.9)">38</text>
<text x="432.6" y="197.9" transform="rotate(-90 432.6 197.9)">37</text>
<text x="118.9" y="198.1">VAA_5/2_REF</text>
<text x="232.4" y="204">3</text>
<text x="232.4" y="200.2">6</text>
<text x="235.7" y="204">GND</text>
<text x="236.2" y="200.4">VDD</text>
<text x="244.2" y="201.9">DECODER</text>
<text x="248.5" y="199.4">1 of 4</text>
<text x="408.7" y="203.8" transform="rotate(-90 408.7 203.8)">LF</text>
<text x="86.2" y="209.4" transform="rotate(-90 86.2 209.4)">R2</text>
<text x="250" y="207" transform="rotate(-90 250 207)">EN</text>
<text x="256.3" y="207" transform="rotate(-90 256.3 207)">A1</text>
<text x="258.8" y="207" transform="rotate(-90 258.8 207)">A0</text>
<text x="384.8" y="206.9" transform="rotate(-90 384.8 206.9)">AUD_3V3A</text>
<text x="406.2" y="208.5" transform="rotate(-90 406.2 208.5)">AVDD</text>
<text x="431.6" y="204.9" transform="rotate(-90 431.6 204.9)">CM</text>
<text x="434.1" y="208.5" transform="rotate(-90 434.1 208.5)">AVDD</text>
<text x="473.2" y="208.3" transform="rotate(-90 473.2 208.3)">C48</text>
<text x="231.2" y="214.6">AUD_3V3A</text>
<text x="250.2" y="210.8" transform="rotate(-90 250.2 210.8)">5</text>
<text x="256.6" y="212.6" transform="rotate(-90 256.6 212.6)">10</text>
<text x="259.1" y="210.8" transform="rotate(-90 259.1 210.8)">1</text>
<text x="275.8" y="214.6">AUD_SEL_A0</text>
<text x="387.9" y="212.9">1</text>
<text x="387.9" y="215.4">2</text>
<text x="392.4" y="213.1">AGND</text>
<text x="392.4" y="215.7">MCLKI/XI</text>
<text x="411.2" y="212.2" transform="rotate(-90 411.2 212.2)">ADC2RN</text>
<text x="413.8" y="211.8" transform="rotate(-90 413.8 211.8)">ADC2RP</text>
<text x="416.3" y="211.8" transform="rotate(-90 416.3 211.8)">ADC2LN</text>
<text x="418.9" y="211.4" transform="rotate(-90 418.9 211.4)">ADC2LP</text>
<text x="421.4" y="212.2" transform="rotate(-90 421.4 212.2)">ADC1RN</text>
<text x="423.9" y="211.8" transform="rotate(-90 423.9 211.8)">ADC1RP</text>
<text x="426.5" y="211.8" transform="rotate(-90 426.5 211.8)">ADC1LN</text>
<text x="429" y="211.4" transform="rotate(-90 429 211.4)">ADC1LP</text>
<text x="435.6" y="213.1">AGND</text>
<text x="436" y="215.7">FILTR</text>
<text x="447.3" y="215.4">35</text>
<text x="447.3" y="212.9">36</text>
<text x="463.6" y="213.4" transform="rotate(-90 463.6 213.4)">C52</text>
<text x="275.8" y="218.4">AUD_SEL_A1</text>
<text x="387.9" y="217.9">3</text>
<text x="387.9" y="220.5">4</text>
<text x="392.4" y="218.2">MCLKO/XO</text>
<text x="392.4" y="220.7">AGND</text>
<text x="416.3" y="221">U16</text>
<text x="435.6" y="218.2">AGND</text>
<text x="435.9" y="220.7">AVDD</text>
<text x="447.3" y="220.5">33</text>
<text x="447.3" y="217.9">34</text>
<text x="466.9" y="219.7" transform="rotate(-90 466.9 219.7)">10uF</text>
<text x="472.4" y="219.7" transform="rotate(-90 472.4 219.7)">0.1uF</text>
<text x="112.5" y="222.2">VAA_5V</text>
<text x="358" y="226.1">AUDIO_OL3</text>
<text x="387.9" y="223">5</text>
<text x="387.9" y="225.6">6</text>
<text x="392.4" y="223.3">AVDD</text>
<text x="392.4" y="225.8">OL3</text>
<text x="413.6" y="224.3">AD1938</text>
<text x="435.6" y="223.3">AGND</text>
<text x="437.9" y="225.8">OR2</text>
<text x="447.3" y="225.6">31</text>
<text x="447.3" y="223">32</text>
<text x="467.6" y="226.1">AUDIO_OR2</text>
<text x="357.6" y="228.6">AUDIO_OR3</text>
<text x="357.6" y="233.7">AUDIO_OR4</text>
<text x="358" y="231.1">AUDIO_OL4</text>
<text x="387.9" y="228.1">7</text>
<text x="387.9" y="230.6">8</text>
<text x="387.9" y="233.2">9</text>
<text x="392.4" y="228.4">OR3</text>
<text x="392.4" y="230.9">OL4</text>
<text x="392.4" y="233.4">OR4</text>
<text x="437.9" y="230.9">OR1</text>
<text x="438.3" y="233.4">OL1</text>
<text x="438.3" y="228.4">OL2</text>
<text x="447.3" y="233.2">28</text>
<text x="447.3" y="230.6">29</text>
<text x="447.3" y="228.1">30</text>
<text x="467.6" y="228.6">AUDIO_OL2</text>
<text x="467.6" y="231.1">AUDIO_OR1</text>
<text x="467.6" y="233.7">AUDIO_OL1</text>
<text x="264.2" y="237.5">AUD_3V3A</text>
<text x="275.7" y="237.5">AUD_3V3A</text>
<text x="386.1" y="235.7">10</text>
<text x="386.1" y="238.3">11</text>
<text x="392.4" y="236">PD/RST</text>
<text x="392.4" y="238.5">DSDATA4</text>
<text x="432.9" y="236">CLATCH</text>
<text x="436.5" y="238.5">CCLK</text>
<text x="447.3" y="238.3">26</text>
<text x="447.3" y="235.7">27</text>
<text x="108.2" y="245.9">4K99</text>
<text x="111.2" y="242.1">R3</text>
<text x="386.1" y="240.8">12</text>
<text x="392.4" y="241.1">GND</text>
<text x="435.5" y="241.1">DGND</text>
<text x="447.3" y="240.8">25</text>
<text x="160" y="251.2">VAA_5/2_REF</text>
<text x="272" y="248.9">C37</text>
<text x="283.5" y="248.9">C36</text>
<text x="334.1" y="246.4">A_RESET</text>
<text x="406.2" y="251.5" transform="rotate(-90 406.2 251.5)">DVDD</text>
<text x="408.7" y="251.5" transform="rotate(-90 408.7 251.5)">DSDATA3</text>
<text x="411.2" y="251.5" transform="rotate(-90 411.2 251.5)">DSDATA2</text>
<text x="413.8" y="251.5" transform="rotate(-90 413.8 251.5)">DSDATA1</text>
<text x="416.3" y="251.5" transform="rotate(-90 416.3 251.5)">DBCLK</text>
<text x="418.9" y="251.5" transform="rotate(-90 418.9 251.5)">DLRCLK</text>
<text x="421.4" y="251.5" transform="rotate(-90 421.4 251.5)">ASDATA2</text>
<text x="423.9" y="251.5" transform="rotate(-90 423.9 251.5)">ASDATA1</text>
<text x="426.5" y="251.5" transform="rotate(-90 426.5 251.5)">ABCLK</text>
<text x="429" y="251.5" transform="rotate(-90 429 251.5)">ALRCLK</text>
<text x="431.6" y="251.5" transform="rotate(-90 431.6 251.5)">CIN</text>
<text x="434.1" y="251.5" transform="rotate(-90 434.1 251.5)">COUT</text>
<text x="455.6" y="250">R68</text>
<text x="473.7" y="250">47K</text>
<text x="495.1" y="248.9">AUD_3V3</text>
<text x="404.6" y="257.8" transform="rotate(-90 404.6 257.8)">13</text>
<text x="407.2" y="257.8" transform="rotate(-90 407.2 257.8)">14</text>
<text x="409.7" y="257.8" transform="rotate(-90 409.7 257.8)">15</text>
<text x="412.2" y="257.8" transform="rotate(-90 412.2 257.8)">16</text>
<text x="414.8" y="257.8" transform="rotate(-90 414.8 257.8)">17</text>
<text x="417.3" y="257.8" transform="rotate(-90 417.3 257.8)">18</text>
<text x="430" y="257.8" transform="rotate(-90 430 257.8)">23</text>
<text x="432.6" y="257.8" transform="rotate(-90 432.6 257.8)">24</text>
<text x="455.6" y="257.6">R70</text>
<text x="455.6" y="255">R71</text>
<text x="473.7" y="257.6">0r</text>
<text x="473.7" y="255">0r</text>
<text x="495.3" y="257.8">SPI_SCK</text>
<text x="495.3" y="255">SPI_CS</text>
<text x="111.2" y="262.4">R4</text>
<text x="139.2" y="259.1" transform="rotate(-90 139.2 259.1)">C9</text>
<text x="272" y="258.6">0.1uF</text>
<text x="283.5" y="258.6">0.1uF</text>
<text x="384.6" y="261.2">AUD_3V3</text>
<text x="420.1" y="262.9" transform="rotate(-90 420.1 262.9)">47K19</text>
<text x="422.7" y="262.9" transform="rotate(-90 422.7 262.9)">47K20</text>
<text x="425.2" y="262.9" transform="rotate(-90 425.2 262.9)">47K21</text>
<text x="427.7" y="262.9" transform="rotate(-90 427.7 262.9)">47K22</text>
<text x="455.6" y="262.6">R86</text>
<text x="455.6" y="260.1">R79</text>
<text x="473.7" y="262.6">0r</text>
<text x="473.7" y="260.1">0r</text>
<text x="495.3" y="261.2">SPI_MISO</text>
<text x="108.2" y="266.2">4K99</text>
<text x="129.5" y="264.2" transform="rotate(-90 129.5 264.2)">C4</text>
<text x="172.2" y="265.4">VAA_5V</text>
<text x="495.3" y="264.2">SPI_MOSI</text>
<text x="132.9" y="270.5" transform="rotate(-90 132.9 270.5)">10uF</text>
<text x="138.4" y="270.5" transform="rotate(-90 138.4 270.5)">0.1uF</text>
<text x="293.3" y="271.5">VCC_3V3</text>
<text x="373.2" y="275.6">HEADER-6X2POL-SMD</text>
<text x="178.1" y="276.9">C8</text>
<text x="404.6" y="277.9" transform="rotate(-90 404.6 277.9)">2</text>
<text x="407.2" y="277.9" transform="rotate(-90 407.2 277.9)">4</text>
<text x="409.7" y="277.9" transform="rotate(-90 409.7 277.9)">6</text>
<text x="412.2" y="277.9" transform="rotate(-90 412.2 277.9)">8</text>
<text x="414.8" y="277.9" transform="rotate(-90 414.8 277.9)">10</text>
<text x="417.3" y="277.9" transform="rotate(-90 417.3 277.9)">12</text>
<text x="420.1" y="281" transform="rotate(-90 420.1 281)">R91</text>
<text x="422.7" y="281" transform="rotate(-90 422.7 281)">R92</text>
<text x="425.2" y="281" transform="rotate(-90 425.2 281)">R89</text>
<text x="427.7" y="281" transform="rotate(-90 427.7 281)">R85</text>
<text x="178.1" y="286.6">0.1uF</text>
<text x="219.3" y="285.6">AUD_LED_CH1</text>
<text x="248.6" y="284.2">R65</text>
<text x="266.7" y="284.2">220r</text>
<text x="287" y="283.2">AUD_CH1</text>
<text x="397.3" y="282.7">J5</text>
<text x="404.6" y="286.5" transform="rotate(-90 404.6 286.5)">1</text>
<text x="407.2" y="286.5" transform="rotate(-90 407.2 286.5)">3</text>
<text x="409.7" y="286.5" transform="rotate(-90 409.7 286.5)">5</text>
<text x="412.2" y="286.5" transform="rotate(-90 412.2 286.5)">7</text>
<text x="414.8" y="286.5" transform="rotate(-90 414.8 286.5)">9</text>
<text x="219.3" y="293.3">AUD_LED_CH2</text>
<text x="248.6" y="291.8">R63</text>
<text x="266.7" y="291.8">220r</text>
<text x="278.1" y="290.8">AUD_CH2</text>
<text x="369.6" y="292.1">ADV761X_I2S3</text>
<text x="417.3" y="288.3" transform="rotate(-90 417.3 288.3)">11</text>
<text x="219.3" y="299.7">AUD_LED_CH3</text>
<text x="248.6" y="299.5">R61</text>
<text x="266.7" y="299.5">220r</text>
<text x="287" y="298.4">AUD_CH3</text>
<text x="369.6" y="297.2">ADV761X_I2S1</text>
<text x="369.6" y="294.6">ADV761X_I2S2</text>
<text x="369.2" y="303.5">ADV761X_SCLK</text>
<text x="369.8" y="301">ADV761X_I2S0</text>
<text x="219.4" y="308.6">AUD_LED_CH4</text>
<text x="248.6" y="307.1">R58</text>
<text x="266.7" y="307.1">220r</text>
<text x="278.1" y="306.1">AUD_CH4</text>
<text x="367.7" y="306.1">ADV761X_LRCLK</text>
<text x="443" y="348">COMPANY:</text>
<text x="443" y="360.7">TITLE:</text>
<text x="379.5" y="369.6">DRAWN:</text>
<text x="417.6" y="369.6">DATED:</text>
<text x="379.5" y="379.7">CHECKED:</text>
<text x="417.6" y="379.7">DATED:</text>
<text x="453.4" y="381">CODE:</text>
<text x="477.5" y="381">SIZE:</text>
<text x="514.4" y="381">DRAWING NO:</text>
<text x="558.8" y="381">REV:</text>
<text x="379.5" y="389.9">QUALITY CONTROL:</text>
<text x="417.6" y="389.9">DATED:</text>
<text x="379.5" y="400">RELEASED:</text>
<text x="417.6" y="400">DATED:</text>
<text x="443.2" y="403.9">SCALE:</text>
<text x="524.5" y="403.9">SHEET:</text>
<text x="539.6" y="403.9">OF</text>
</g>
<g font-size="2.3">
<text x="253.5" y="224" transform="rotate(-90 253.5 224)">1K</text>
<text x="257.3" y="224" transform="rotate(-90 257.3 224)">1K</text>
<text x="253.5" y="237.6" transform="rotate(-90 253.5 237.6)">R45</text>
<text x="257.3" y="237.6" transform="rotate(-90 257.3 237.6)">R50</text>
</g>
</svg>
